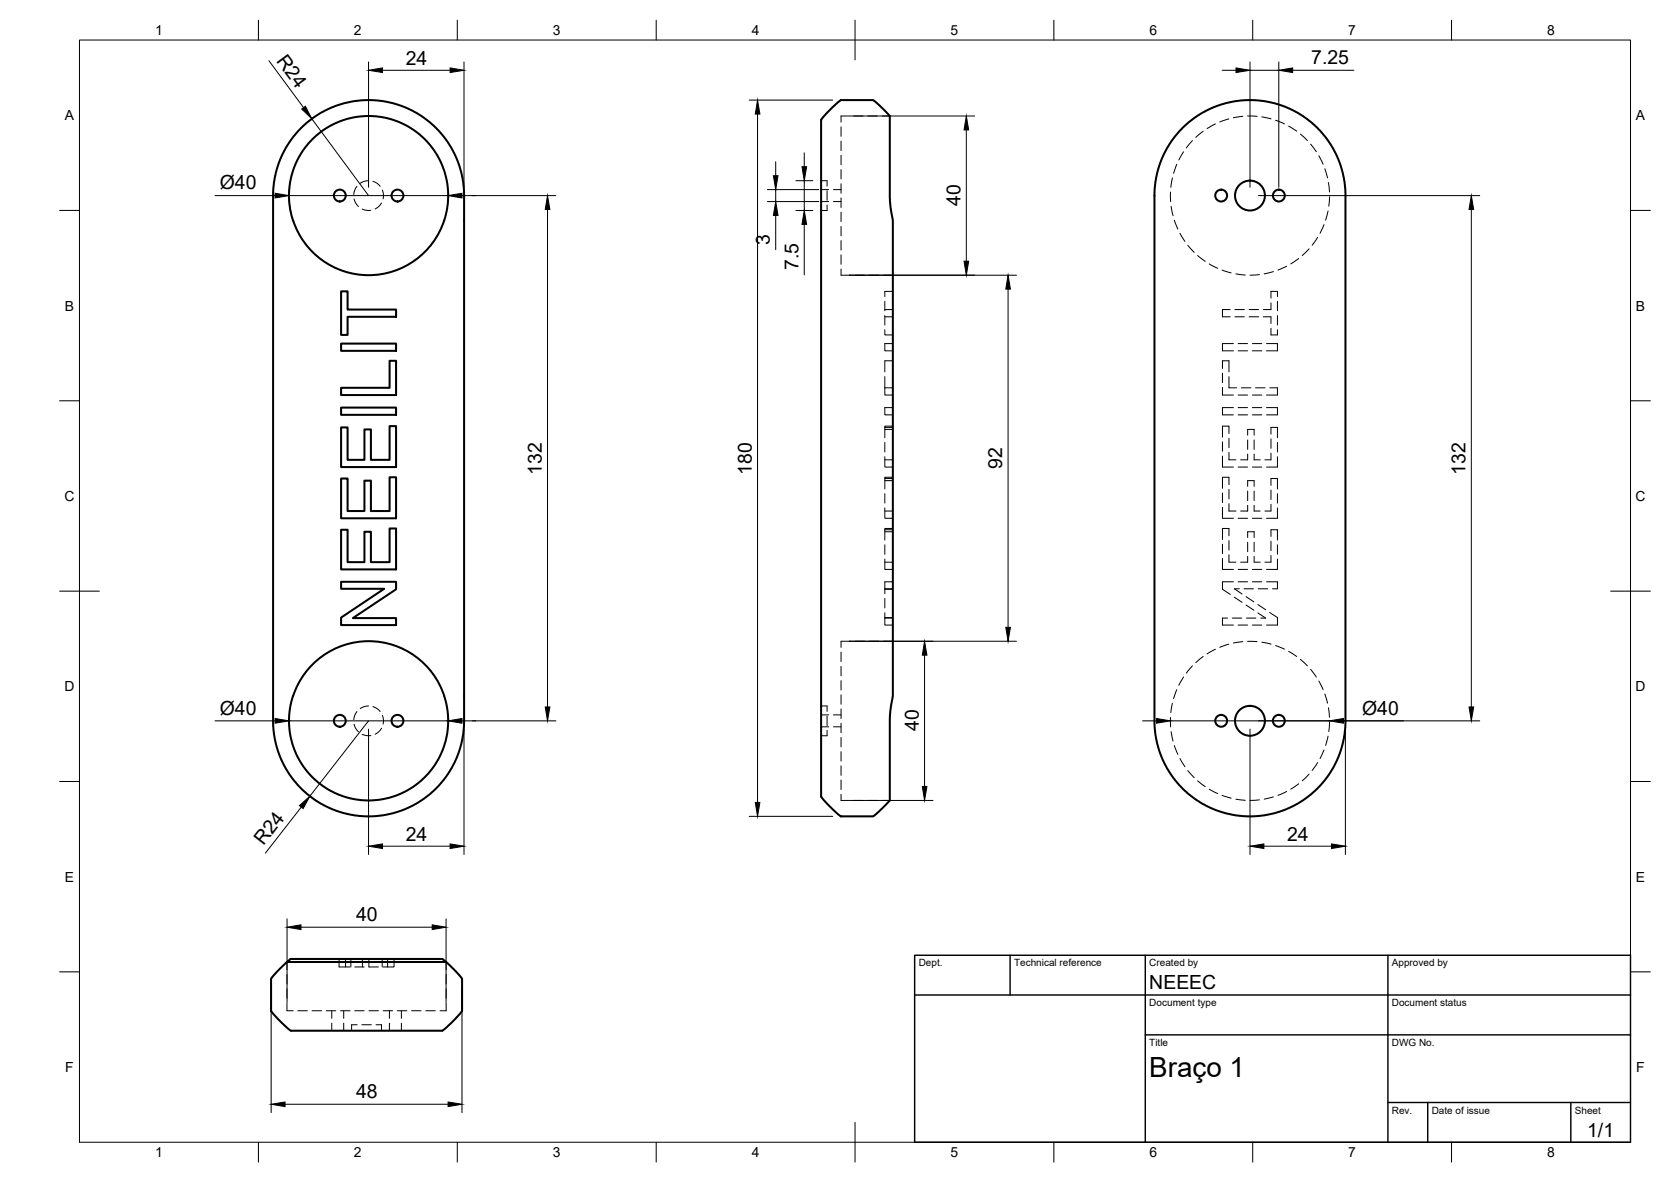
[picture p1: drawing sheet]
<svg xmlns="http://www.w3.org/2000/svg" width="420mm" height="297mm" viewBox="0 0 420 297" stroke-linecap="round" stroke-linejoin="round" font-family="sans-serif">
<!-- layer: Hidden -->
<g fill="none" stroke="#000" stroke-width=".25">
<path d="M211.5 39v2.4M211.5 35.5v2.4M211.5 31.9v2.4M213.4 29.2h-1.9v1.5M214.6 29.2h2.4M218.2 29.2h2.4M221.8 29.2h1.9M297.6 38.1l-1.2 2.1M299.8 35.3l-1.5 1.9M302.5 33l-1.8 1.5M305.6 31.1l-2.1 1.2M309 29.9l-2.3 .8"/>
<path d="M312.5 29.2l-2.4 .4M313.7 29.2h2.4M317.3 29.4l2.3 .5M320.7 30.2l2.3 .9M324 31.7l2.1 1.3M327 33.7l1.7 1.6M329.5 36.2l1.5 1.9M331.6 39.1l1.1 2.2M89 50l.4 1 .7 .9M89.7 46.8l-.5 1-.3 1.1M91.1 52.5l1 .4h1.1M92.7 45.4l-1.1 .2-1 .5"/>
<path d="M93.8 45.6l1 .4 .8 .8M95.9 51l-.7 .9-.9 .6M96.2 47.8l.2 1.1-.1 1.1M206.5 45.4h1.5v1.4M206.5 50.7h1.9M206.5 47.7h1.9M208 48v2.3M208 51.5v1.4h-1.5M209.6 50.7h1.9M209.6 47.7h1.9M211.5 56.9v2.4M211.5 53.3v2.4"/>
<path d="M211.5 49.7v2.4M211.5 46.2v2.4M211.5 42.6v2.4M294.3 48.3v2.4M294.5 51.8l.4 2.4M294.8 44.7l-.4 2.4M295.3 55.3l.9 2.3M295.9 41.3l-.8 2.3M296.7 58.6l1.2 2.1M331.3 59.7l-1.4 1.9M332.9 56.5l-1 2.1M333.1 42.4l.7 2.3"/>
<path d="M333.9 53l-.6 2.3M334 45.9l.3 2.3M334.3 49.5l-.2 2.3M211.5 67.6v1.6h2.3M211.5 64v2.4M211.5 60.5v2.4M215 69.2h2.4M218.6 69.2h2.4M222.1 69.2h2.4M222.5 75.7v2.4M222.5 79.3v2.4M222.5 77.8h2"/>
<path d="M222.5 79.6h2M224.5 73.2h-2v1.3M298.7 61.6l1.6 1.8M301.1 64.2l1.9 1.5M304.1 66.3l2.1 1.1M307.3 67.9l2.3 .7M309.3 77.8h-1.9v1.8h1.9M310.5 77.8h2.4M310.5 79.6h2.4M310.7 68.8l2.4 .3M314.1 77.8h2.4M314.1 79.6h2.4"/>
<path d="M316.7 69l-2.4 .2M317.6 79.6h2v1.7M319.6 76.1v1.7h-2M320.2 68.2l-2.3 .6M321.2 74.5v-1.3h-1.6v1.7M321.2 75.7v2.4M321.2 79.3v2.4M323.5 66.9l-2.2 1M326.5 65l-2 1.3M329.2 62.5l-1.8 1.7M222.5 97.5v1.8h2M222.5 82.9v1.3h2"/>
<path d="M222.5 94.6v2.9M222.5 97.5h2M224.5 86.3h-2v1.9h2M224.5 90.7h-2v2.8M307.4 92.6v-1.9h1.6v2.8M307.4 93.8v2.4M307.4 97.4v1.9h2.7M309 94.6v2.9h1.9M310.1 86.3h-2.7v1.9h2.7M311.3 86.3h2.4M311.3 88.2h2.4M311.3 99.3h2.4"/>
<path d="M312.1 97.5h2.4M314.9 86.3h2.4M314.9 88.2h2.4M314.9 99.3h2.4M315.7 97.5h2.4M318.5 86.3h2.7v1.9h-2.7M319.3 97.5h1.9v1.8h-2.7M319.6 82.5v1.7h1.6v-1.3M222.5 114.8v2.6h2M222.5 107.4v2.6M222.5 111.2v2.4M222.5 107.9h2"/>
<path d="M222.5 115.6h2M222.5 107.4h2M224.5 107.1h-2v.3M224.5 102.4h-2v1.9h2M224.5 119.9h-2v.4M307.4 111v2.4M307.4 114.6v2.8h2.7M309 113.7v1.9h1.8M309 108.9v-1.8h-1.6v2.8M309 110.1v2.4M310.1 102.4h-2.7v1.9h2.7M311.3 102.4h2.4"/>
<path d="M311.3 117.4h2.4M311.3 104.3h2.4M313.7 109.4v-1.5h1.6v1.5M313.7 114.1v1.5h-1.7M313.7 110.6v2.3M314.9 102.4h2.4M314.9 117.4h2.4M314.9 104.3h2.4M315.3 114.1v1.5h1.6M315.3 110.6v2.3M318.5 102.4h2.7v1.9h-2.7M319.6 113.9v1.7h-1.5"/>
<path d="M319.6 109.1v-1.7h1.6v2.6M319.6 110.3v2.4M321.2 111.2v2.4M321.2 114.8v2.6h-2.7M222.5 127.6v2.6h2M222.5 133.6h2M222.5 133.1h2M222.5 120.3v2.6M222.5 124.1v2.3M222.5 133.1v2.6M222.5 136.9v2.4M222.5 120.8h2"/>
<path d="M222.5 128.4h2M222.5 120.3h2M224.5 132.8h-2v.3M307.4 123.9v2.4M307.4 127.5v2.7h2.7M307.4 136.8v2.3M309 139.4v1.9h1.8M309 126.6v1.8h1.8M309 134.6v-1.8h-1.6v2.8M309 121.8v-1.9h-1.6v2.8M309 123v2.4M309 135.9v2.3"/>
<path d="M311.3 130.2h2.4M313.7 135.1v-1.5h1.6v1.5M313.7 139.8v1.5h-1.7M313.7 122.2v-1.4h1.6v1.4M313.7 127v1.4h-1.7M313.7 123.4v2.4M313.7 136.3v2.3M314.9 130.2h2.4M315.3 139.8v1.5h1.6M315.3 127v1.4h1.6M315.3 123.4v2.4M315.3 136.3v2.3"/>
<path d="M319.6 139.6v1.7h-1.5M319.6 134.8v-1.7h1.6v2.6M319.6 126.7v1.7h-1.5M319.6 122v-1.7h1.6v2.6M319.6 123.2v2.3M319.6 136v2.4M321.2 124.1v2.3M321.2 127.6v2.6h-2.7M321.2 136.9v2.4M222.5 140.5v2.6h2M222.5 154v1.2h2M222.5 155.2v1.9h2"/>
<path d="M222.5 141.3h2M222.5 148v1.2M222.5 150.4v2.4M222.5 155.3h2M222.5 148.1h2M224.5 146.2h-2v1.8h2M307.4 140.3v2.8h2.7M308.7 155.3h-1.3v1.8h2.7M309.8 155.3h2.4M310.1 146.2h-2.7v1.9l2 1.3M310.3 150.1l2 1.3M311.3 146.2h2.4"/>
<path d="M311.3 143.1h2.4M311.3 157.1h2.4M311.6 148h-1.2l1.9 1.3M312.8 148h2.4M313.3 152l2 1.4M313.3 149.9l2 1.3M313.4 155.3h2.4M314.9 146.2h2.4M314.9 143.1h2.4M314.9 157.1h2.4M316.3 154l1.9 1.3h-1.2M316.3 151.9l2 1.3"/>
<path d="M316.4 148h2.3M318.5 146.2h2.7v1.8h-1.2M319.2 153.9l2 1.3v1.9h-2.7M321.2 140.5v2.6h-2.7M89.7 178.8l-.5 1-.3 1.1M92.7 177.4l-1.1 .2-1 .5M93.8 177.6l1 .5 .8 .7M96.2 179.8l.2 1.1-.1 1.1M206.5 177.4h1.5v1.4M206.5 179.6h1.9M208 180v2.3M209.6 179.6h1.9"/>
<path d="M211.5 178.2v2.4M211.5 174.6v2.4M211.5 171v2.4M211.5 167.5v2.3M211.5 163.9v2.4M213.8 161.1h-2.3v1.6M215 161.1h2.4M218.6 161.1h2.4M222.1 161.1h2.4M294.8 176.7l-.4 2.4M295.9 173.3l-.8 2.3M297.6 170.1l-1.2 2.1"/>
<path d="M299.8 167.4l-1.5 1.8M302.5 165l-1.8 1.5M305.6 163.2l-2.1 1.1M309 161.9l-2.3 .8M312.5 161.2l-2.4 .4M313.7 161.2h2.4M317.3 161.4l2.3 .5M320.7 162.2l2.3 .9M324 163.7l2.1 1.3M327 165.7l1.7 1.6M329.5 168.2l1.5 1.9M331.6 171.2l1.1 2.1"/>
<path d="M333.1 174.4l.7 2.3M334 177.9l.3 2.3M89 182l.4 1 .7 .9M91.1 184.5l1 .4h1.1M95.9 183l-.7 .9-.9 .6M206.5 182.7h1.9M208 183.5v1.4h-1.5M209.6 182.7h1.9M211.5 199.6v1.6h1.9M211.5 196v2.4M211.5 192.5v2.3M211.5 188.9v2.4"/>
<path d="M211.5 185.3v2.4M211.5 181.7v2.4M294.3 180.3v2.4M294.5 183.9l.4 2.3M295.3 187.4l.9 2.2M296.7 190.6l1.2 2.1M298.7 193.6l1.6 1.8M301.1 196.2l1.9 1.5M304.1 198.3l2.1 1.1M307.3 199.9l2.3 .7M323.5 198.9l-2.2 1M326.5 197l-2 1.3"/>
<path d="M329.2 194.5l-1.8 1.7M331.3 191.7l-1.4 1.9M332.9 188.5l-1 2.1M333.9 185l-.6 2.3M334.3 181.4l-.2 2.4M214.6 201.2h2.4M218.2 201.2h2.4M221.8 201.2h1.9M310.7 200.8l2.4 .3M316.7 201l-2.4 .2M320.2 200.3l-2.3 .5M72.2 252.1v1.9h1.5"/>
<path d="M72.2 241.8v1.9M72.2 244.9v2.4M72.2 248.5v2.4M74.9 254h2.4M78.5 254h2.4M82 254h2.4M83.4 254v1.9M83.4 257.1v1.9M85.3 241v2h2.7M85.6 254h2.4M86.4 254v1.9M86.4 257.1v1.9"/>
<path d="M86.9 241v2M88.2 241v2M89.2 254h2.4M89.2 243h2.4M89.8 257.5h-1.4v1.5M91 257.5h2.4M91.1 241v2M92.8 241v2h2.3M92.8 254h2.3M94.6 257.5h1.3v1.5M96.1 241v2M96.3 254h2.4"/>
<path d="M97.5 241v2M97.9 254v1.9M97.9 257.1v1.9M99.1 241v2h-2.8M99.9 254h2.4M100.9 254v1.9M100.9 257.1v1.9M103.5 254h2.4M107.1 254h2.4M112.2 252.1v1.9h-1.6M112.2 241.8v1.9M112.2 244.9v2.4"/>
<path d="M112.2 248.5v2.4"/>
</g>
<!-- layer: Visible -->
<g fill="none" stroke="#000" stroke-width=".51">
<path d="M75.9 32l2.9-2.5 2.8-1.7 3-1.2 3.4-1 3.5-.4 3.5 .1 3.8 .6 2 .7 2.9 1.2 2.8 1.7 3 2.5 2.1 2.4 1.8 2.7 1.5 2.9 .9 2.7 .7 3.2 .2 2.7v133.1l-.2 2.7-1 4.3-1.4 3.2-2.1 3.5-2.5 2.9-3 2.5-2.8 1.7-3.5 1.4-4.3 1-4.4 .2-2.6-.2-2.3-.5-3.1-1.1-1.9-.8-3.2-2.1-3.5-3.1-1.5-1.8-1.5-2.3-2-4.5-1-4.3-.2-2.7v-133.7l.7-4.7 1.3-3.9 2-3.6zM78.4 35.2l2.4-2.1 2.7-1.7 2.7-1.2 3.5-.8 3.5-.2 3.6 .4 3.3 1 2.4 1.1 3.1 2.1 2.2 2.3 1.9 2.5 1.6 3.1 .9 3.1 .5 3.4-.1 3.2-.8 3.6a20 20 0 0 1-23.4 13.7 20 20 0 0 1-15.5-22.2l.5-2.7 1.3-3.4 1.6-2.8zM208.1 28.2l3.3-3h8.1l1.6 1.2 2.6 2.8v20.4l.2 2.5 .6 3.2v119.7l-.6 3.2-.2 2.5v20.5l-2.6 2.7-1.6 1.3h-8.1l-2.9-2.7-2-2.3v-170.1zM297.3 32.2l2.7-2.3 2.5-1.6 2.6-1.3 3.1-1.1 3.7-.6 3.6-.1 3.2 .4 3.7 1 3 1.2 2.7 1.7 3 2.5 2.1 2.4 1.8 2.7 1.5 2.9 .9 2.8 .7 3.1 .2 2.7v133.1l-.2 2.7-1 4.3-1.4 3.2-2.1 3.6-2.5 2.8-3.5 2.8-3.3 1.9-3.9 1.4-3.7 .6-4.5 .1-2.3-.3-2.6-.7-4.1-1.6-2.3-1.4-1.8-1.4-1.8-1.6-1.7-1.9-2.2-3.2-1.9-4.3-1-4.3-.2-2.7v-133.7l.7-4.7 1.3-3.9 2.2-3.8zM85.8 73.2h1.6v4.6h12.2v1.8h-12.2v4.6h-1.6zM85.8 86.3h13.8v1.9h-13.8zM85.8 97.5h12.2v-6.8h1.6v8.6h-13.8zM85.8 107.4h1.6v8.2h4.2v-7.7h1.7v7.7h4.7v-8.5h1.6v10.3h-13.8zM85.8 102.4h13.8v1.9h-13.8zM85.8 133.1h1.6v8.2h4.2v-7.7h1.7v7.7h4.7v-8.5h1.6v10.3h-13.8zM85.8 120.3h1.6v8.1h4.2v-7.6h1.7v7.6h4.7v-8.5h1.6v10.3h-13.8zM85.8 146.2h13.8v1.9l-10.9 7.2h10.9v1.8h-13.8v-1.9l10.8-7.2h-10.8z"/>
<path d="M73.7 174.9a20 20 0 0 1 24.9-12.9 20 20 0 0 1 13.3 24.7l-1.5 3.7-2.1 3.2-2.6 2.7-3.4 2.4-3.1 1.4-4.1 .9-4.4 .1-3.8-.8-3.7-1.5-3.4-2.3-2.6-2.6-2.4-3.7-1.2-3-.4-1.6-.5-3.5 .1-3.2 .9-4M70.1 243.7l3-2.7h38.1l2.2 1.9 2.8 3v8.1l-1.9 2.3-3.1 2.7h-38.1l-3-2.7-1.9-2.3v-8zM72.2 241.8h40"/>
<circle cx="85.4" cy="49.1" r="1.49"/>
<circle cx="99.9" cy="49.1" r="1.49"/>
<circle cx="307.1" cy="49.1" r="1.49"/>
<circle cx="314.3" cy="49.1" r="3.8"/>
<circle cx="321.6" cy="49.1" r="1.49"/>
<circle cx="85.4" cy="181.1" r="1.49"/>
<circle cx="99.9" cy="181.1" r="1.49"/>
<circle cx="307.1" cy="181.1" r="1.49"/>
<circle cx="314.3" cy="181.1" r="3.8"/>
<circle cx="321.6" cy="181.1" r="1.49"/>
</g>
<!-- layer: BORDER -->
<g fill="none" stroke="#000" stroke-width=".25">
<path d="M20 10.1h390v276.9h-390zM65 5.1v5M115 5.1v5M165 5.1v5M215 5.1v10M265 5.1v5M315 5.1v5M365 5.1v5M15 52.9h5M410 52.9h5M15 100.7h5M410 100.7h5"/>
<path d="M15 148.6h10M405 148.6h10M15 196.4h5M410 196.4h5M15 244.2h5M410 244.2h5M65 287v5M115 287v5M165 287v5M215 282.1v9.9M265 287v5M315 287v5"/>
<path d="M365 287v5"/>
</g>
<!-- layer: TITLEBLOCK -->
<path d="M230 240.1h180v46.9h-180zM230 250h180M254 240.1v9.9M288 240.1v46.9M349 240.1v46.9M288 260.1h122M349 277.1h61M359 277.1v9.9M395 277.1v9.9" fill="none" stroke="#000" stroke-width=".36"/>
<!-- layer: FD_Dimensions -->
<g fill="none" stroke="#000" stroke-width=".25">
<path d="M67.6 15.3l8.7 11.7M92.7 15.6v31.5M96.2 17.7h17M116.7 15.6v31.5M307.3 17.7h3.5M314.3 17.7h7.2M314.3 15.6v31.5M321.5 15.6v31.5M325 17.7h15.4M78.4 29.9l14.3 19.3M188.4 25.2h21M190.5 28.7v172.9"/>
<path d="M202.2 38.4v3.5M213.6 29.2h31.5M243 32.6v33M54.1 49.2h15.1M72.7 49.2h40M72.8 47.1a20 20 0 0 0 .3 6.3M116.2 49.2h23.6M137.7 52.6v125.1M193 47.7h12.9M193 50.7h12.9M195.1 40.6v3.6M195.1 47.7v3"/>
<path d="M195.1 54.2v8.5M200.1 45.4h4.3M200.1 52.9h4.3M202.2 45.4v7.5M202.2 56.4v12.7M316.4 49.2h55.7M370 52.6v125.1M213.6 69.2h42M253.5 72.7v85M213.6 161.1h42M232.5 164.6v33M54.1 181.2h15.1"/>
<path d="M72.7 181.2h40M92.7 183.2v31.5M92.7 181.2l-14.8 18.9M116.2 181.2h23.6M116.7 183.2v31.5M287.3 181.2h3.5M294.3 181.2h77.8M314.3 183.2v31.5M338.3 183.2v31.5M75.8 202.8l-9.1 11.6M96.2 212.6h17M188.4 205.2h21"/>
<path d="M213.6 201.2h21M317.8 212.6h17M72.2 230.9v21M75.7 233h33M112.2 230.9v21M68.2 248.1v31.5M116.2 248.1v31.5M71.7 277.5h41"/>
</g>
<g fill="#000" stroke="#000" stroke-width=".25">
<path d="M92.7 17.7l3.5-.6v1.1zM113.2 17.1l3.5 .6-3.5 .5zM310.8 17.1l3.5 .6-3.5 .5zM321.5 17.7l3.5-.6v1.1zM75.9 27.4l.9-.7 1.6 3.2zM190.5 25.2l.6 3.5h-1.2zM243 29.2l.6 3.4h-1.2zM69.2 48.6l3.5 .6-3.5 .5zM112.7 49.2l3.5-.6v1.1zM137.7 49.2l.6 3.4h-1.2zM194.5 44.2h1.1l-.5 3.5zM195.1 50.7l.5 3.5h-1.1z"/>
<path d="M201.7 41.9h1.1l-.6 3.5zM202.2 52.9l.6 3.5h-1.1zM370 49.2l.5 3.4h-1.1zM242.4 65.6h1.2l-.6 3.6zM253.5 69.2l.6 3.5h-1.2zM252.9 157.7h1.2l-.6 3.4zM137.1 177.7h1.2l-.6 3.5zM232.5 161.1l.6 3.5h-1.2zM369.4 177.7h1.1l-.5 3.5zM69.2 180.6l3.5 .6-3.5 .5zM112.7 181.2l3.5-.6v1.1zM231.9 197.6h1.2l-.6 3.6z"/>
<path d="M290.8 180.6l3.5 .6-3.5 .5zM334.3 181.2l3.5-.6v1.1zM75.3 202.5l2.6-2.4-1.7 3.1zM92.7 212.6l3.5-.5v1.1zM113.2 212.1l3.5 .5-3.5 .6zM189.9 201.6h1.2l-.6 3.6zM314.3 212.6l3.5-.5v1.1zM334.8 212.1l3.5 .5-3.5 .6zM72.2 233l3.5-.6v1.2zM108.7 232.4l3.5 .6-3.5 .6zM68.2 277.5l3.5-.6v1.2zM112.7 276.9l3.5 .6-3.5 .6z"/>
</g>
<text font-size="7" x="289" y="270.6">Braço 1</text>
<g font-size="4.9">
<text x="69.4" y="15.2" transform="rotate(54 69.4 15.2)">R24</text>
<text x="102" y="16.3">24</text>
<text x="329.7" y="16.2">7.25</text>
<text x="55.3" y="47.6">Ø40</text>
<text x="241.5" y="51.8" transform="rotate(-90 241.5 51.8)">40</text>
<text x="193.6" y="61.6" transform="rotate(-90 193.6 61.6)">3</text>
<text x="200.8" y="67.9" transform="rotate(-90 200.8 67.9)">7.5</text>
<text x="136.2" y="119.4" transform="rotate(-90 136.2 119.4)">132</text>
<text x="189" y="119.4" transform="rotate(-90 189 119.4)">180</text>
<text x="252" y="117.8" transform="rotate(-90 252 117.8)">92</text>
<text x="368.5" y="119.4" transform="rotate(-90 368.5 119.4)">132</text>
<text x="55.3" y="179.6">Ø40</text>
<text x="342.5" y="179.6">Ø40</text>
<text x="231" y="183.8" transform="rotate(-90 231 183.8)">40</text>
<text x="66.3" y="212.7" transform="rotate(-52 66.3 212.7)">R24</text>
<text x="102" y="211.3">24</text>
<text x="323.6" y="211.3">24</text>
<text x="89.5" y="231.5">40</text>
<text x="289" y="248.5">NEEEC</text>
<text x="89.5" y="276">48</text>
<text x="399.1" y="285.7">1/1</text>
</g>
<g font-size="3.5">
<text x="39" y="8.8">1</text>
<text x="89" y="8.8">2</text>
<text x="139" y="8.8">3</text>
<text x="189" y="8.8">4</text>
<text x="239" y="8.8">5</text>
<text x="289" y="8.8">6</text>
<text x="339" y="8.8">7</text>
<text x="389" y="8.8">8</text>
<text x="16.3" y="30.2">A</text>
<text x="411.3" y="30.2">A</text>
<text x="16.3" y="78">B</text>
<text x="411.3" y="78">B</text>
<text x="16.2" y="125.9">C</text>
<text x="411.2" y="125.9">C</text>
<text x="16.2" y="173.7">D</text>
<text x="411.2" y="173.7">D</text>
<text x="16.3" y="221.6">E</text>
<text x="411.3" y="221.6">E</text>
<text x="16.4" y="269.4">F</text>
<text x="411.4" y="269.4">F</text>
<text x="39" y="290.8">1</text>
<text x="89" y="290.8">2</text>
<text x="139" y="290.8">3</text>
<text x="189" y="290.8">4</text>
<text x="239" y="290.8">5</text>
<text x="289" y="290.8">6</text>
<text x="339" y="290.8">7</text>
<text x="389" y="290.8">8</text>
</g>
<g font-size="2.5">
<text x="231" y="242.9">Dept.</text>
<text x="255" y="242.9">Technical reference</text>
<text x="289" y="242.9">Created by</text>
<text x="350" y="242.9">Approved by</text>
<text x="289" y="252.8">Document type</text>
<text x="350" y="252.8">Document status</text>
<text x="289" y="262.9">Title</text>
<text x="350" y="262.9">DWG No.</text>
<text x="350" y="279.9">Rev.</text>
<text x="360" y="279.9">Date of issue</text>
<text x="396" y="279.9">Sheet</text>
</g>
</svg>
